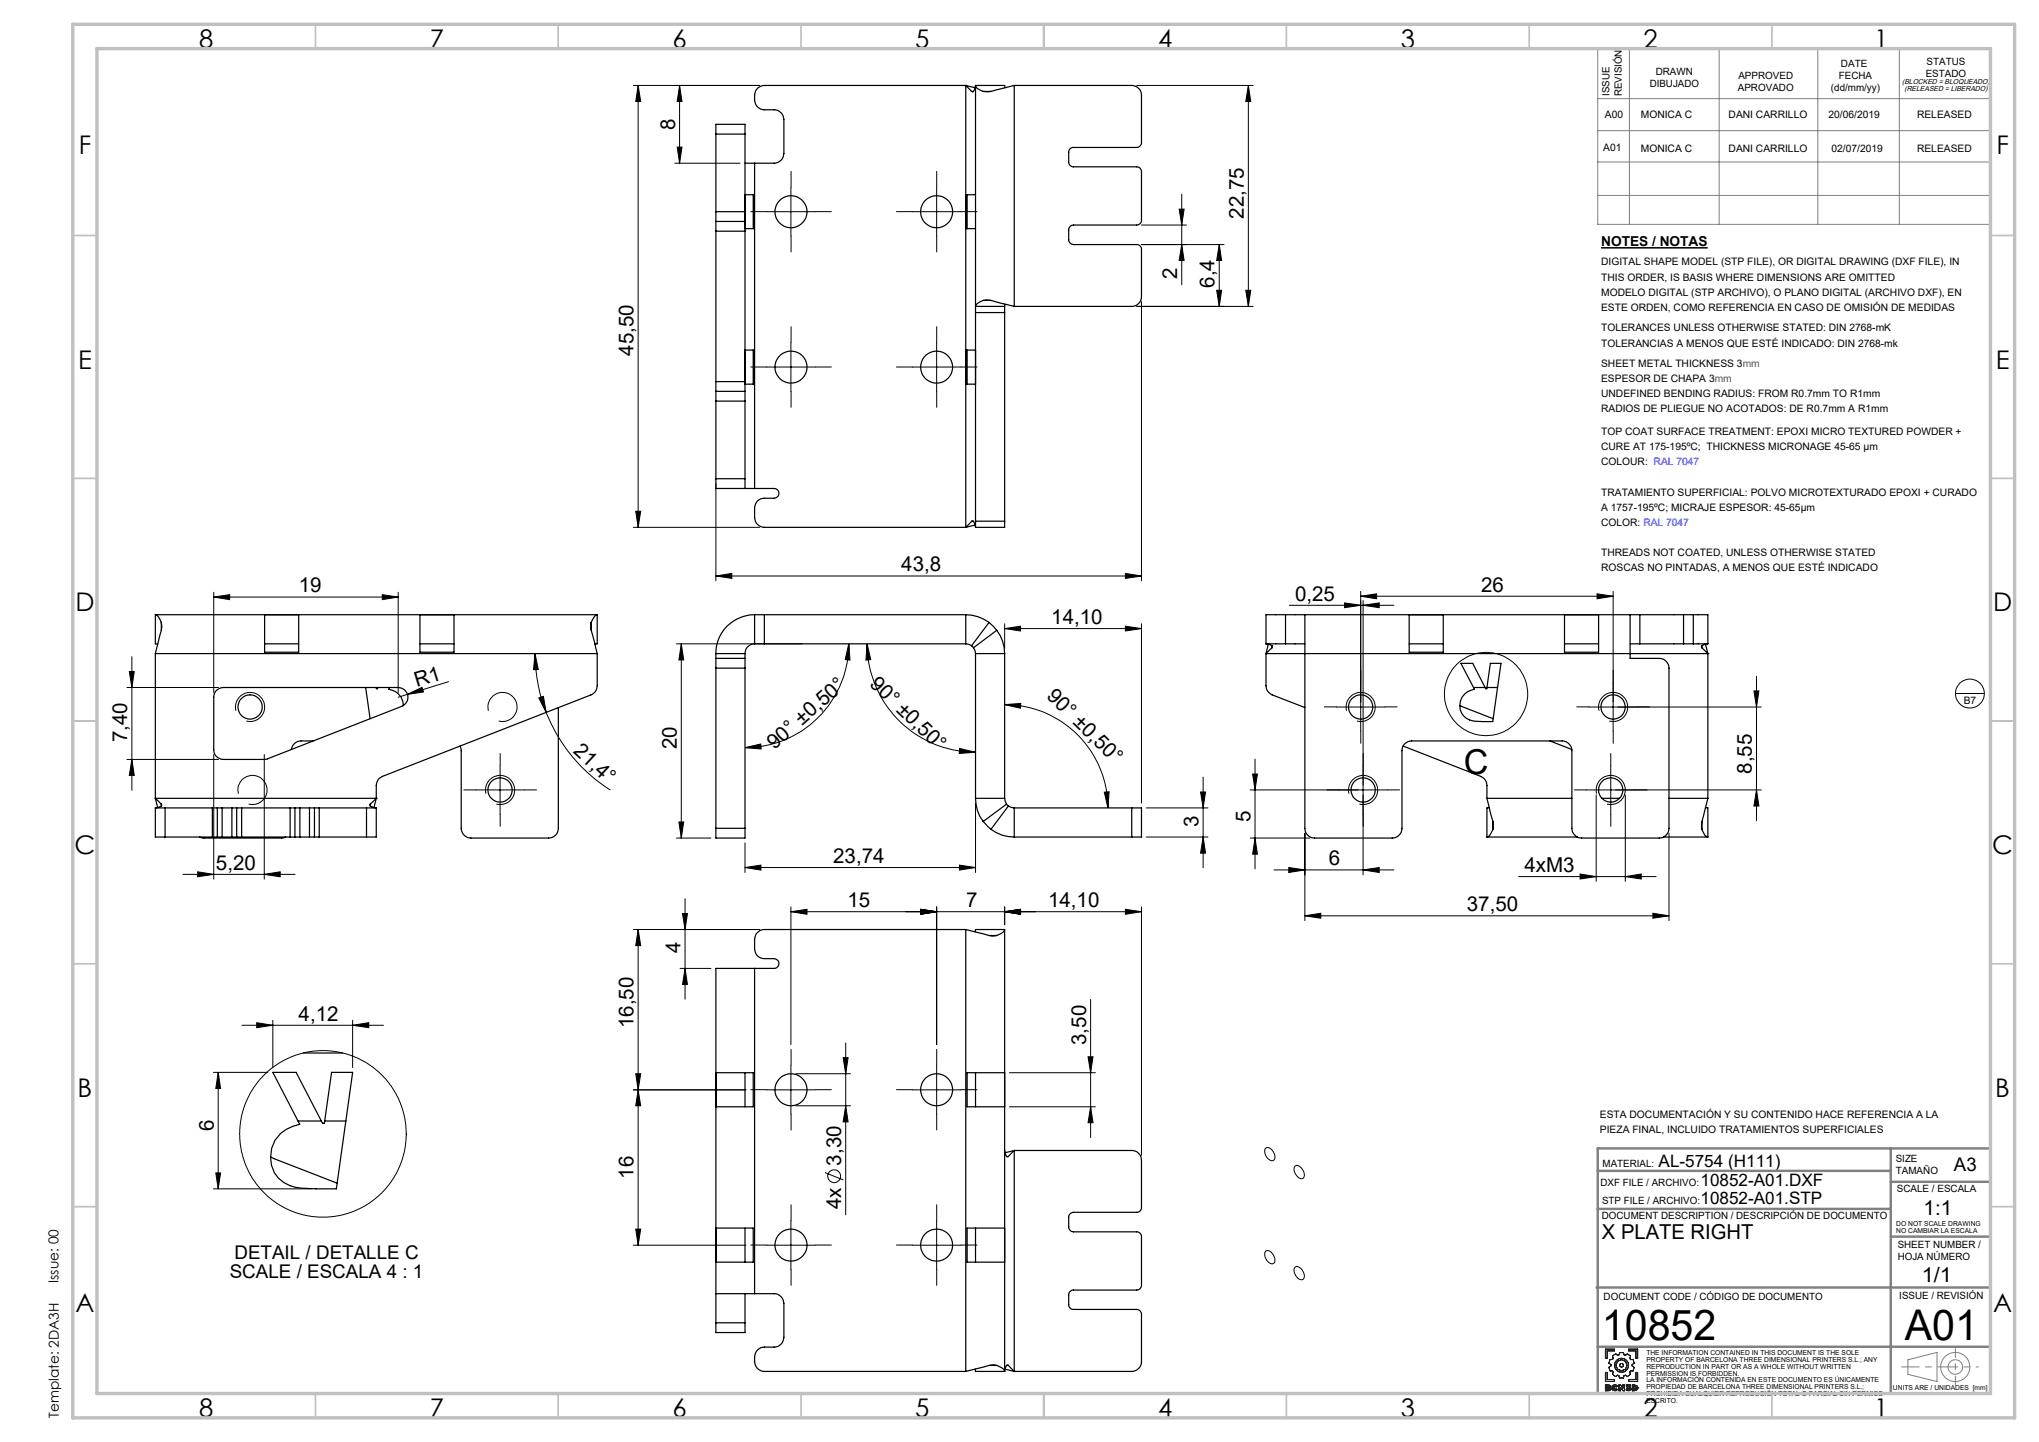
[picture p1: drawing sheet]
<svg xmlns="http://www.w3.org/2000/svg" width="420mm" height="297mm" viewBox="0 0 420 297" stroke-linecap="round" stroke-linejoin="round" font-family="sans-serif">
<path d="M329.8 51h22" fill="none" stroke="#000" stroke-width=".32"/>
<g fill="none" stroke="#000" stroke-width=".21">
<path d="M130.5 17.6h26M131.4 17.6v91M131.4 17.6l.6 3.3h-1zM140 17.6l.5 3.3h-1zM140 17.6v16M234.1 17.6h24M257.1 17.6v45.5M257.1 17.6l.5 3.3h-1zM139 33.6h13.4M139.5 30.3h1l-.5 3.3zM162.9 38.6v10M192.9 38.6v10"/>
<path d="M157.9 43.6h10M187.9 43.6h10M235.1 46.4h9.3M242.9 43.1h1l-.5 3.3zM243.4 50.4l.5 3.3h-1zM243.4 40v18.7M250.6 59.8h1l-.5 3.3zM251.1 50.4v12.7M251.1 50.4l.5 3.3h-1zM252.1 50.4h-17M256.6 59.8h1l-.5 3.3zM157.9 75.6h10"/>
<path d="M162.9 70.6v10M187.9 75.6h10M192.9 70.6v10M234.1 63.1h24M235.1 62.1v57.5M147.5 99.6v20M130.5 108.6h26M131 105.3h1l-.6 3.3zM147.5 118.6l3.2-.5v1zM147.5 118.6h87.6M231.8 118.1l3.3 .5-3.3 .5zM26.6 138.3h1.1l-.5 3.3z"/>
<path d="M27.2 135.3v27.5M44 123l3.3-.5v1zM44 122v20.6M44 123h38M78.7 122.5l3.3 .5-3.3 .5zM82 122v20.6M110.2 134.6l.7 3.3h-1zM110.2 134.6a34.6 34.6 0 0 0 2.3 12.1M139.3 132.6h25.9M140.3 132.6l.5 3.3h-1zM140.3 132.6v40M174.8 132.6l.3 3.4-1-.1z"/>
<path d="M174.8 132.6a21.4 21.4 0 0 1-21.3 21.4M178.6 132.6l.8 3.3-1 .1zM178.6 132.6a22.3 22.3 0 0 0 22.3 22.3M206.9 129.5l3.3-.5v1zM206.9 128.5v5.1M206.9 129.5h28.2M231.8 129l3.3 .5-3.3 .5zM235.1 128.5v36.9M265.6 124.7h21.5M277 124.2l3.3 .5-3.3 .5zM280.3 122.8l3.3-.5v1zM280.3 121.8v28.8"/>
<path d="M280.3 122.8h52M280.8 124.7l3.3-.5v1zM280.8 123.7v56.5M329 122.3l3.3 .5-3.3 .5zM332.3 121.8v28.8M361.8 139.3v29.7M26.1 141.6h18.9M26.1 156.4h18.9M27.2 156.4l.5 3.3h-1.1zM44 155.4v25.7M48.6 146.4a2.99 2.99 0 0 1 2.6-3.8 2.99 2.99 0 0 1 3.3 3.3 2.99 2.99 0 0 1-3.8 2.6M54.4 155.4v25.7"/>
<path d="M83.9 143l3-1.4 .3 .9zM83.9 143l-1.9 .6M92.4 140.4l-8.5 2.6M100.6 146.4a2.99 2.99 0 0 1 2.6-3.8 2.99 2.99 0 0 1 3.3 3.3 2.99 2.99 0 0 1-3.8 2.6M103 157.7v10M111 143.8l.9-.4 .6 3.3zM112.5 146.7a33.4 33.4 0 0 0 13.2 16M153.5 154l3.2-.8 .1 1.1zM197.7 154.2l3.2 .7-3.3 .3zM206.9 145.1l3.4-.2-.1 1zM206.9 145.1a21.3 21.3 0 0 1 21.3 21.3M258 159.4h1l-.5 3.3z"/>
<path d="M258.5 156.3v22.7M275.3 145.6h10M277.4 146.4a2.99 2.99 0 0 1 2.6-3.8 2.99 2.99 0 0 1 3.3 3.3 2.99 2.99 0 0 1-3.8 2.6M327.3 145.6h35.5M329.4 146.4a2.99 2.99 0 0 1 2.6-3.8 2.99 2.99 0 0 1 3.3 3.3 2.99 2.99 0 0 1-3.8 2.6M331.8 157.7v10M361.3 142.3h1l-.5 3.3zM402.8 142.8h5.9M40.7 179.6l3.3 .5-3.3 .5zM49.1 163.5a3 3 0 0 1 2.7-3.8 3 3 0 0 1 3.2 3.3 3 3 0 0 1-3.8 2.6M98 162.7h10M100.1 163.5a3 3 0 0 1 2.7-3.8 3 3 0 0 1 3.2 3.3 3 3 0 0 1-3.8 2.6"/>
<path d="M139.3 172.6h7.1M139.8 169.3h1l-.5 3.3zM153.5 178.7l3.2-.5v1zM153.5 173.6v6.1M153.5 178.7h47.4M197.6 178.2l3.3 .5-3.3 .5zM200.9 165.4v14.3M227.5 163.2l1-.1-.3 3.3zM236.1 166.4h12.7M236.1 172.4h12.7M247.3 163.1h1l-.5 3.3zM247.8 160.1v18.6"/>
<path d="M247.8 172.4l.5 3.3h-1zM257.5 172.6h12.3M258.5 172.6l.5 3.3h-1zM262.4 179.2h24.7M265.5 178.7l3.3 .5-3.3 .5zM268.8 171.6v18M277.9 163.5a3 3 0 0 1 2.7-3.8 3 3 0 0 1 3.2 3.3 3 3 0 0 1-3.8 2.6M280.8 179.2l3.3-.5v1zM285.8 162.7h-28.3M328.8 163.7v17.8M328.9 163.5a3 3 0 0 1 2.7-3.8 3 3 0 0 1 3.2 3.3 3 3 0 0 1-3.8 2.6M334.8 163.7v17.8"/>
<path d="M343.8 171.6v18M361.8 162.7l.5 3.3h-1zM362.8 162.7h-36M37.7 180.1h23.1M54.4 180.1l3.3-.5v1zM131.4 191.4l.6 3.4h-1zM131.4 191.4v65.1M140.1 199.5h6.3M140.6 188.2h1l-.5 3.2zM141.1 185.1v20.7M141.1 199.5l.5 3.3h-1zM156.5 191.4h-26"/>
<path d="M162.9 187.8l3.3-.5v1zM162.9 186.8v28.4M162.9 187.8h72.2M189.6 187.3l3.3 .5-3.3 .5zM192.9 186.8v28.4M206.9 187.8l3.3-.5v1zM206.9 186.8v3.7M231.8 187.3l3.3 .5-3.3 .5zM235.1 186.8v51.1M268.8 188.6l3.3-.5v1zM268.8 188.6h75M312.8 180.5h28.3"/>
<path d="M325.5 180l3.3 .5-3.3 .5zM334.8 180.5l3.3-.5v1zM340.5 188.1l3.3 .5-3.3 .5zM49.8 211.2h29.2M52.9 210.6l3.3 .6-3.3 .5zM56.2 210.1v9.8M72.6 211.2l3.4-.6v1.1zM72.6 210.1v9.8M162.9 219.5v9.9M173.7 217.8h1l-.5 3.4zM174.2 214.8v35.4M192.9 219.5v9.9"/>
<path d="M224.1 217.7h1l-.5 3.2zM224.6 205.8v28.5M44 220.9h11.2M44.9 220.9l.5 3.3h-1zM44.9 220.9v24M131 221.2h1l-.6 3.3zM131.4 224.5l.6 3.2h-1zM153.6 224.5h-23.1M157.9 224.5h10M163.9 221.2h11.3M163.9 227.7h11.3M174.2 227.7l.5 3.4h-1z"/>
<path d="M187.9 224.5h10M207.9 220.9h17.7M207.9 228h17.7M224.6 228l.5 3.2h-1zM260.7 236.5a1.44 1.44 0 0 1 1.8 1.2l.1 .3a.76 .76 0 0 1-.3 1 .76 .76 0 0 1-1-.3 1.79 1.79 0 0 1-.6-2.2zM44 244.9h20.1M44.4 241.6h1l-.5 3.3zM130.5 256.5h23.1M131 253.1h1l-.6 3.4zM157.9 256.5h10M162.9 251.5v9.9M169.9 241.5l3.8 1.5"/>
<path d="M187.9 256.5h10M192.9 251.5v9.9M260.7 257.7a1.58 1.58 0 0 1 1.9 1.4v.2a.75 .75 0 0 1-.3 1 .75 .75 0 0 1-1-.4 1.77 1.77 0 0 1-.6-2.2zM266.8 240.1a1.61 1.61 0 0 1 1.8 1.6 .75 .75 0 0 1-.3 1 .75 .75 0 0 1-1-.3 1.71 1.71 0 0 1-.5-2.3zM266.8 261a1.29 1.29 0 0 1 1.6 .9l.2 .5a.79 .79 0 0 1-.3 1.1 .79 .79 0 0 1-1.1-.4 1.58 1.58 0 0 1-.4-2.1z"/>
<circle cx="306.1" cy="143" r="8.6"/>
<circle cx="405.8" cy="142.9" r="2.97"/>
<circle cx="66.5" cy="233.6" r="17.1"/>
<circle cx="171.8" cy="242.3" r="1.32"/>
</g>
<g fill="none" stroke="#191924" stroke-width=".21">
<path d="M330.7 277.9h1.8v.3h-1.5v1.5h-.3zM332.1 279.3l.7-.5 .4 .3 .3-.1 .1-.4h.8l.1 .4 .3 .1 .4-.3 .7 .5-.2 .5 .2 .2h.5l.2 .8-.4 .3v.2l.4 .3-.2 .8h-.5l-.2 .2 .1 .5-.6 .4-.4-.3-.3 .1-.1 .5h-.8l-.2-.5-.2-.1-.4 .3-.7-.4 .2-.5-.2-.2h-.5l-.2-.8 .4-.3v-.2l-.4-.3 .2-.8h.5l.2-.2zM335.5 277.9h1.8v1.8h-.3v-1.5h-1.5zM330.7 282.7h.3v1.4h1.5v.4h-1.8zM331 285.5l.4 .1-.4 .1zM331 286l.4 .1-.4 .1zM331.3 285.3l.4 .2M331.3 285.3h.2l.2 .2M331.3 285.3h-.6v1.2l.9-.1 .2-.3M331.4 285.6h.1M331.4 286.1h.1M331.7 285.5l-.2 .3 .3 .3"/>
<path d="M331.7 285.5h.1M331.8 286.1h.1M332 285.9l.2 .3 .4 .3 .6-.3M332 285.9l.3 .5a.69 .69 0 0 0 .9-.2M332 285.9h.1M332.4 285.9l.1 .2 .4-.1M332.4 285.9h.1M332.9 285.7l-.2-.2-.3 .1v.3M332.9 285.7l-.4-.1-.1 .3M332.9 286l.3 .2M333.2 285.5l-.5-.3-.5 .2-.2 .5M333.2 285.5a.67 .67 0 0 0-1.1 0l-.1 .4"/>
<path d="M333.2 285.5l-.3 .2M333.5 285.3h.3l.5 .6v-.6h.3v1.2h-.3l-.5-.7v.7h-.3zM335.1 286l.3 .2 .2-.1-.2 .1zM335.1 286l-.2 .2M335.5 284.1h1.5v-1.4h.3v1.8h-1.8zM335.6 286.1l-.4-.2v-.2l.3-.2h-.5v-.2h.8v.2l-.2 .2 .3 .4M335.6 286.1h.1M335.9 286.1l-.2 .3-.3 .1-.5-.3M335.9 286.1l-.2 .3-.4 .1-.4-.3M335.9 286.1h.1M336.2 285.3l1 .2 .2 .4-.3 .4-.9 .2zM336.6 285.5l.3 .1v.5h-.3z"/>
<path d="M337 285.9h.1M337.4 285.9h.1"/>
<circle cx="334" cy="281.2" r="1.14"/>
<circle cx="334" cy="281.2" r=".39"/>
<circle cx="334" cy="281.2" r="1.45"/>
</g>
<g fill="none" stroke="#808080" stroke-width=".21">
<path d="M329.1 10h80.9v36.2h-80.9zM335.6 10v36.2M354.1 10v36.2M374.4 10v36.2M391.2 10v36.2M329.1 20.3h80.9M329.1 26.9h80.9M329.1 33.4h80.9M329.1 40.2h80.9M393 280.1l6-1.6v6l-6-1.4z"/>
<circle cx="402.7" cy="281.6" r="3"/>
<circle cx="402.8" cy="281.5" r="1.49"/>
</g>
<g fill="none" stroke="#000" stroke-width=".21" stroke-dasharray="15.2 1.3 1.3 1.3">
<path d="M162.9 38.6v-3.3M192.9 38.6v-3.3M157.9 43.6h-3.3M162.9 48.6v3.3M167.9 43.6h3.3M187.9 43.6h-3.3M192.9 48.6v3.3M197.9 43.6h3.3M157.9 75.6h-3.3M162.9 70.6v-3.3M167.9 75.6h3.3M187.9 75.6h-3.3"/>
<path d="M192.9 70.6v-3.3M197.9 75.6h3.3M162.9 80.6v3.3M192.9 80.6v3.3M103 157.7v-2.5M275.3 145.6h-2.5M280.3 140.6v-2.5M280.3 150.6v2.5M280.8 157.7v-2.5M285.3 145.6h2.5M327.3 145.6h-2.5M331.8 157.7v-2.5"/>
<path d="M332.3 140.6v-2.5M332.3 150.6v2.5M337.3 145.6h2.5M98 162.7h-2.5M103 167.7v2.5M108 162.7h2.5M275.8 162.7h-2.5M280.8 167.7v2.5M285.8 162.7h2.5M326.8 162.7h-2.5M331.8 167.7v2.5M336.8 162.7h2.5"/>
<path d="M162.9 219.4v-3.3M192.9 219.4v-3.3M157.9 224.4h-3.3M162.9 229.4v3.3M167.9 224.4h3.3M187.9 224.4h-3.3M192.9 229.4v3.3M197.9 224.4h3.3M157.9 256.4h-3.3M162.9 251.4v-3.3M167.9 256.4h3.3M187.9 256.4h-3.3"/>
<path d="M192.9 251.4v-3.3M197.9 256.4h3.3M162.9 261.4v3.3M192.9 261.4v3.3"/>
</g>
<path d="M391.7 281.5h11.1" fill="none" stroke="#808080" stroke-width=".21" stroke-dasharray="15.2 1.3 1.3 1.3" stroke-dashoffset="11.6"/>
<path d="M402.8 281.5h4.7" fill="none" stroke="#808080" stroke-width=".21" stroke-dasharray="15.2 1.3 1.3 1.3" stroke-dashoffset="14.8"/>
<path d="M402.8 277.8v7.4" fill="none" stroke="#808080" stroke-width=".21" stroke-dasharray="15.2 1.3 1.3 1.3" stroke-dashoffset="13.4"/>
<path d="M329.1 236.5h80.9v50.5h-80.9zM389.5 236.5v50.5M329.1 249h60.4M329.1 241.2h60.4M389.5 243.4h20.5M389.5 254.7h20.5M328.9 265.2h81.1M329.1 277.4h80.9" fill="none" stroke="#808080" stroke-width=".5"/>
<g fill="none" stroke="#c0c0c0" stroke-width=".35">
<path d="M65 5v5M115 5v5M165 5v5M215 5v5M265 5v5M315 5v5M365 5v5M15 48.5h5M410 48.5h5M15 98.5h5M410 98.5h5M15 148.5h5"/>
<path d="M410 148.5h5M15 198.5h5M410 198.5h5M15 248.5h5M410 248.5h5M65 287v5M115 287v5M165 287v5M215 287v5M265 287v5M315 287v5M365 287v5"/>
</g>
<path d="M15 5h400v287h-400zM20 10h390v277h-390z" fill="none" stroke="#c0c0c0" stroke-width=".7"/>
<g fill="#000">
<path d="M83.9 143l3-1.4 .3 .9z"/>
<path d="M257.1 17.6l.5 3.3h-1zM256.6 59.8h1l-.5 3.3zM131.4 17.6l.6 3.3h-1zM131 105.3h1l-.6 3.3zM140 17.6l.5 3.3h-1zM139.5 30.3h1l-.5 3.3zM247.3 163.1h1l-.5 3.3zM247.8 172.4l.5 3.3h-1zM140.6 188.2h1l-.5 3.2zM141.1 199.5l.5 3.3h-1zM173.7 217.8h1l-.5 3.4zM174.2 227.7l.5 3.4h-1zM131.4 224.5l.6 3.2h-1zM131 253.1h1l-.6 3.4zM361.3 142.3h1l-.5 3.3zM361.8 162.7l.5 3.3h-1z"/>
<path d="M243.4 50.4l.5 3.3h-1zM242.9 43.1h1l-.5 3.3zM131 221.2h1l-.6 3.3zM131.4 191.4l.6 3.4h-1z"/>
<path d="M250.6 59.8h1l-.5 3.3zM251.1 50.4l.5 3.3h-1z"/>
<path d="M147.5 118.6l3.2-.5v1zM231.8 118.1l3.3 .5-3.3 .5z"/>
<path d="M44 123l3.3-.5v1zM78.7 122.5l3.3 .5-3.3 .5zM40.7 179.6l3.3 .5-3.3 .5zM54.4 180.1l3.3-.5v1z"/>
<path d="M110.2 134.6l.7 3.3h-1zM111 143.8l.9-.4 .6 3.3z"/>
<path d="M140.3 132.6l.5 3.3h-1zM139.8 169.3h1l-.5 3.3zM258 159.4h1l-.5 3.3zM258.5 172.6l.5 3.3h-1zM44.9 220.9l.5 3.3h-1zM44.4 241.6h1l-.5 3.3z"/>
<path d="M178.6 132.6l.8 3.3-1 .1zM197.7 154.2l3.2 .7-3.3 .3z"/>
<path d="M206.9 129.5l3.3-.5v1zM231.8 129l3.3 .5-3.3 .5z"/>
<path d="M26.6 138.3h1.1l-.5 3.3zM27.2 156.4l.5 3.3h-1.1z"/>
<path d="M153.5 154l3.2-.8 .1 1.1zM174.8 132.6l.3 3.4-1-.1z"/>
<path d="M153.5 178.7l3.2-.5v1zM197.6 178.2l3.3 .5-3.3 .5zM280.3 122.8l3.3-.5v1zM329 122.3l3.3 .5-3.3 .5zM52.9 210.6l3.3 .6-3.3 .5zM72.6 211.2l3.4-.6v1.1z"/>
<path d="M227.5 163.2l1-.1-.3 3.3zM206.9 145.1l3.4-.2-.1 1z"/>
<path d="M265.5 178.7l3.3 .5-3.3 .5zM280.8 179.2l3.3-.5v1zM268.8 188.6l3.3-.5v1zM340.5 188.1l3.3 .5-3.3 .5z"/>
<path d="M162.9 187.8l3.3-.5v1zM189.6 187.3l3.3 .5-3.3 .5zM189.6 187.3l3.3 .5-3.3 .5zM206.9 187.8l3.3-.5v1zM206.9 187.8l3.3-.5v1zM231.8 187.3l3.3 .5-3.3 .5zM325.5 180l3.3 .5-3.3 .5zM334.8 180.5l3.3-.5v1zM277 124.2l3.3 .5-3.3 .5zM280.8 124.7l3.3-.5v1z"/>
<path d="M224.1 217.7h1l-.5 3.2zM224.6 228l.5 3.2h-1z"/>
</g>
<g fill="none" stroke="#000" stroke-width=".25">
<path d="M198.9 17.6l1.9 .5M198.9 17.6l1.2 1.2M198.9 17.6h-41.5a2.05 2.05 0 0 0-2 2 2.32 2.32 0 0 0 1.7 3h2.4a2.05 2.05 0 0 1 2 2v7a2.05 2.05 0 0 1-2 2h-4.1M198.9 17.6v91M198.9 17.6h.1M200.1 18.8h.3M200.9 17.6a1.9 1.9 0 0 0 1.6 1.2M200.9 17.6a1.29 1.29 0 0 1-.5 1.3l-.3-.1M200.9 17.6v45.5M200.9 17.6h6l.1 .5M202.5 18.8h1.5M208.9 17.6l-4.8 1.2h-1.6"/>
<path d="M208.9 17.6h24.2a2.05 2.05 0 0 1 2 2v9.7a1.02 1.02 0 0 1-1 1.1h-13a.96 .96 0 0 0-1 1v2a.96 .96 0 0 0 1 1h13a.96 .96 0 0 1 1 .9v10.1a.96 .96 0 0 1-1 1h-13a1.02 1.02 0 0 0-1 1v2a1.02 1.02 0 0 0 1 1h13a.96 .96 0 0 1 1 1v9.7a2.05 2.05 0 0 1-2 2h-24.2M208.9 17.6v45.5M147.5 27.6v-2h6v2M147.5 27.6v16M147.5 27.6h6M153.5 27.6v19.5h1.9v-7h-1.9M153.5 33.6h1.9M155.4 33.6v67M147.5 43.6v2M147.5 43.6h6v2M147.5 45.6v2M147.5 47.6v31"/>
<path d="M147.5 45.6h6M147.5 47.6h6M153.5 45.6v2M153.5 47.6v31.5h1.9v-7h-1.9M155.2 40.1v7M199.2 40.1v7M200.9 40.1h-1.9v7h1.9M147.5 78.6v2M147.5 78.6h6v2M155.2 72.1v7M199.2 72.1v7M200.9 63.1v1.3"/>
<path d="M200.9 72.1h-1.9v7h1.9M200.9 64.4v42.9M200.9 63.1h6M200.9 64.4h6M202.5 61.9h1.6l4.8 1.2M202.5 61.9a2.06 2.06 0 0 0-1.6 1.2M202.5 61.9h1.5M206.9 63.1v1.3M206.9 64.4v42.9M207 62.6l-.1 .5M147.5 80.6v2M147.5 98.6v2h6"/>
<path d="M147.5 82.6h6M147.5 80.6h6M147.5 98.6h6M147.5 82.6v16M153.5 80.6v2M153.5 98.6v2M153.5 82.6v16M153.5 100.6h1.9M155.4 100.6h4.1a1.01 1.01 0 0 1 .9 1 1.01 1.01 0 0 1-.9 1h-2.1a1.99 1.99 0 0 0-2 2v2a2.05 2.05 0 0 0 2 2h41.5M198.9 108.6h.1M200.1 107.4l.2-.1 .2 .1 .3 .6 .1 .6M200.1 107.4l-1.2 1.2"/>
<path d="M200.1 107.4h.3M200.8 108.2l-1.9 .4M200.9 107.3v1.3M200.9 107.3h6M206.9 107.3v1.3h-6M32 126.6a2.07 2.07 0 0 1 1.2 1.6M32 126.6h91M32 134.6h91M32 126.6v6l.5 .1M32 134.6v29.8M33.2 128.2l.1 .9-.1 .7-1.2 4.8M33.2 128.2v1.5"/>
<path d="M54.5 126.6v7.7h7v-7.7M54.5 132.6h7M86.5 126.6v7.7h7v-7.7M86.5 132.6h7M121.8 128.2l-.1 .6 .1 1 1.2 4.8M121.8 128.2v1.5M123 134.6v6.6a2.04 2.04 0 0 1-1.3 1.9l-42.9 16.8a2.04 2.04 0 0 0-1.3 1.9v2.6M123 126.6a2.28 2.28 0 0 0-1.2 1.6M123 126.6v6l-.4 .1M147.5 135.6v2M147.5 134.6v1M147.5 137.6v33"/>
<path d="M147.5 134.6h6M147.5 137.6h6M147.5 135.6h6M153.5 135.6v2M153.5 134.6v1M153.5 137.6v33M155.4 132.6h2M155.4 126.6h2M155.4 126.6a7.9 7.9 0 0 0-7.9 8M155.4 132.6a1.99 1.99 0 0 0-1.9 2M155.4 126.6v6M157.4 132.6h41.5"/>
<path d="M157.4 126.6v6M157.4 126.6h41.5M198.9 126.6a8.3 8.3 0 0 1 4.8 1.6M198.9 132.6l1.2 .4M198.9 126.6v6M200.1 133l.4 .4M200.5 133.4l.3 .6 .1 .6M200.9 134.6v29.8M200.9 134.6h6M203.7 128.2l1.6 1.6M203.7 128.2l-3.6 4.8M205.3 129.8a8 8 0 0 1 1.6 4.8"/>
<path d="M205.3 129.8l-4.8 3.6M206.9 134.6v29.8M260.8 132.6h4M260.8 132.6l1.2 .4 .1 .2-.1 .2M260.8 134.6v6.6a2.04 2.04 0 0 0 1.2 1.9l6.8 2.6M260.8 134.6h.1M260.8 134.6h91M261.2 132.7l-.4 1.9M262 133.4l-1.2 1.2M262 133.1v.3M264.8 126.6h-4v6M264.8 126.6h4"/>
<path d="M264.8 132.6h4M264.8 126.6v6M268.8 126.6v44a2.05 2.05 0 0 0 2 2h16a2.05 2.05 0 0 0 2-2v-16a1.99 1.99 0 0 1 2-2h31a2.05 2.05 0 0 1 2 2v16a2.05 2.05 0 0 0 2 2h16a2.05 2.05 0 0 0 2-2v-33a2.05 2.05 0 0 0-2-2h-6v-9M268.8 126.6h67M290.3 126.6v7.7h7v-7.7M290.3 132.6h7M300.9 136.6h2.5l2.6 5.2h.2l.8-5.2h2.2l-1.7 12h-2.1a4.3 4.3 0 0 1-4.3-1.7 3.4 3.4 0 0 1 2.6-4.9zM322.3 126.6v7.7h7v-7.7M322.3 132.6h7M335.8 126.6h2M335.8 132.6h2M337.8 126.6h9"/>
<path d="M337.8 132.6h9M337.8 126.6v6M346.8 126.6h2M346.8 132.6h2M346.8 126.6v6M348.8 126.6h3v6M348.8 132.6h3M348.8 126.6v6M350.6 133.4l1.2 1.2M350.6 133.1v.3M351.3 132.7l.5 1.9M351.8 134.6h.1"/>
<path d="M351.8 132.6l-1.2 .4-.2 .2 .2 .2M351.8 134.6v29.8M44.6 142.2l.7-.4 .7-.2h36a2.01 2.01 0 0 1 2 1.6 2.01 2.01 0 0 1-1.2 2.3l-27.8 10.8-9 .1a1.99 1.99 0 0 1-2-2v-10.8a1.91 1.91 0 0 1 .6-1.4zM64.5 152.6h-2.5a2.09 2.09 0 0 0-2 1.8M75.3 141.6l.9 6.4M77.5 141.6v.2h.3l.1-.2M80.3 141.6l-.2 .4a3.4 3.4 0 0 1 3 3.3M115 145.7v24.9a1.99 1.99 0 0 1-2 2h-16a2.05 2.05 0 0 1-2-2v-16l-.2-.9M289 153.7l16 6.2a2.04 2.04 0 0 1 1.3 1.9v2.6M300.7 145.3l6.9 2.7M303.5 141.6h2.4M306.3 141.6h2.2"/>
<path d="M319.3 152.6l4.5 1.8M32 166.4v6h2M32 166.4h2M32 164.4l.5 1.9M32 164.4l1.2 1.2M32 164.4h45.5M32 164.4h.1M33.2 165.6l.1 .3a1.5 1.5 0 0 1-1.3 .5M33.2 165.6v.3M34 166.4h9.7M34 172.4h9.7M34 166.4v6"/>
<path d="M41.1 172.4l.9 .2h16l.9-.2M43.7 172.4h1.1M43.7 166.4h1.1M43.7 166.4v6M44.8 172.4h1M44.8 166.4h1M44.8 166.4v6M45.8 166.4h2M45.8 172.4h2M45.8 166.4v6M47.8 172.4h1M47.8 166.4h1"/>
<path d="M47.8 166.4v6M48.8 172.4h1M48.8 166.4h1M48.8 166.4v6M49.8 166.4h10M49.8 172.4h10M49.8 166.4v6M59.8 172.4h.9M59.8 166.4h.9M59.8 166.4v6M60.7 172.4h1.1M60.7 166.4h1.1"/>
<path d="M60.7 166.4v6M61.8 166.4h1.9M61.8 172.4h1.9M61.8 166.4v6M63.7 172.4h1.1M63.7 166.4h1.1M63.7 166.4v6M64.8 172.4h1M64.8 166.4h1M64.8 166.4v6M65.8 166.4h9.7M65.8 172.4h9.7"/>
<path d="M65.8 166.4v6M75.5 166.4h2M75.5 166.4v6M76.3 165.6v.4l1.2 .4M76.3 165.6v.3M77.5 164.4h.1M77.5 166.4v6h-2M77.5 164.4l-.5 1.9M77.5 164.4l-1.2 1.2M147.5 170.6v2h6v-2M147.5 170.6h6M200.9 164.4a7.6 7.6 0 0 0 1.6 4.8"/>
<path d="M200.9 164.4h6M202.5 169.2l1.6 1.6M204.1 170.8a7.8 7.8 0 0 0 4.8 1.6M206.9 164.4l.4 1.2M207.3 165.6l.4 .4M207.3 165.6l-4.8 3.6M207.7 166l1.2 .4M207.7 166l-3.6 4.8M208.9 166.4v6M208.9 166.4h24.2M208.9 172.4h24.2M233.1 166.4h2v6h-2"/>
<path d="M233.1 166.4v6M306.3 164.4l1.2 4.8v1.6M306.3 164.4h17.5M306.3 172.4h18.6M306.7 166.3l-.4 .1v6M307.5 170.8a2.06 2.06 0 0 1-1.2 1.6M307.5 169.3v1.5M330 164.4h3.6M342.7 172.4h9.1M343.8 164.4h8M350.6 170.8l.6 1.2 .6 .4M350.6 169.3v1.5"/>
<path d="M351.3 166.3l.5 .1v6M351.8 164.4l-1.2 4.8v1.6M155.4 199.5h-7.9v72.9M155.4 199.5v66.9M198.9 191.4h-41.5a2.05 2.05 0 0 0-2 2.1v2a1.99 1.99 0 0 0 2 1.9h2.1a1.01 1.01 0 0 1 .9 1.1 1.01 1.01 0 0 1-.9 1h-4.1M198.9 191.4l4.8 1.3 .8 .1 .8-.1M198.9 191.4v91.1M203.8 192.7h1.5M206.9 191.4a2.05 2.05 0 0 1-1.6 1.3M206.9 191.4v91.1M206.9 191.4h-6l-.1 .5M62.5 216.9h8.1"/>
<path d="M55.7 238.3l13.8 5.4M56.2 220.9h4.8l5.4 10.4h.4l1.5-10.4h4.3l-3.3 24h-4.2a9.9 9.9 0 0 1-7.7-2.2 6.6 6.6 0 0 1 2.9-10.7l1.4-.4zM61.4 230.9h4.8M66.9 230.9h4.4M147.5 220.9h7.7v7.1h-7.7M153.5 220.9v7.1M200.9 220.9v7.1M206.9 220.9h-7.7v7.1h7.7M206.9 237l.4 1.2h.4M207.4 238.2h.3M208.9 237l-1.9 .4M208.9 237l-1.2 1.2"/>
<path d="M208.9 237h24.2a2.05 2.05 0 0 1 2 2v9.7a.96 .96 0 0 1-1 1h-13a1.02 1.02 0 0 0-1 1v2a1.02 1.02 0 0 0 1 1h13a.96 .96 0 0 1 1 1v10a.96 .96 0 0 1-1 1h-13a.96 .96 0 0 0-1 1v2a.96 .96 0 0 0 1 1h13a1.02 1.02 0 0 1 1 1v9.8a2.05 2.05 0 0 1-2 2h-24.2M208.9 237v45.5M208.9 237h.1M147.5 252.9h7.7v7.1h-7.7M153.5 252.9v7.1M200.9 252.9v7.1M206.9 252.9h-7.7v7.1h7.7M147.5 266.4h7.9M147.5 272.4v2.1h6v-2.1M147.5 272.4h6M153.5 266.4v6M155.4 266.4h4.1a2.05 2.05 0 0 1 2 2.1v6.9a2.05 2.05 0 0 1-2 2.1h-2.1a2.05 2.05 0 0 0-2 2 2.31 2.31 0 0 0 2 3h41.5"/>
<path d="M200.8 282l.1 .5h6M203.8 281.2h1.5M205.3 281.2l-.6-.1-1 .1-4.8 1.3M205.3 281.2a2.05 2.05 0 0 1 1.6 1.3M207 282l1.9 .5M207.4 281.2h.3M207.7 281.2h-.4l-.4 1.3M207.7 281.2l1.2 1.3M208.9 282.5h.1"/>
<circle cx="162.9" cy="43.6" r="3.3"/>
<circle cx="192.9" cy="43.6" r="3.3"/>
<circle cx="162.9" cy="75.6" r="3.3"/>
<circle cx="192.9" cy="75.6" r="3.3"/>
<circle cx="51.5" cy="145.6" r="2.49"/>
<circle cx="280.3" cy="145.6" r="2.5"/>
<circle cx="332.3" cy="145.6" r="2.5"/>
<circle cx="103" cy="162.7" r="2.51"/>
<circle cx="280.8" cy="162.7" r="2.5"/>
<circle cx="331.8" cy="162.7" r="2.49"/>
<circle cx="162.9" cy="224.5" r="3.3"/>
<circle cx="192.9" cy="224.5" r="3.3"/>
<circle cx="162.9" cy="256.4" r="3.3"/>
<circle cx="192.9" cy="256.4" r="3.3"/>
</g>
<g font-size="8.7">
<text x="330" y="275.9">10852</text>
<text x="392.3" y="275.9">A01</text>
</g>
<text font-size="7.1" x="301.5" y="159.5">C</text>
<g font-size="5.3">
<text x="41" y="9.9">8</text>
<text x="88.5" y="9.9">7</text>
<text x="138.5" y="9.9">6</text>
<text x="188.5" y="9.9">5</text>
<text x="238.5" y="9.9">4</text>
<text x="288.5" y="9.9">3</text>
<text x="338.5" y="9.9">2</text>
<text x="386" y="9.9">1</text>
<text x="16.2" y="31.7">F</text>
<text x="411.2" y="31.7">F</text>
<text x="16.1" y="75.9">E</text>
<text x="411.1" y="75.9">E</text>
<text x="15.5" y="125.9">D</text>
<text x="410.5" y="125.9">D</text>
<text x="15.4" y="175.9">C</text>
<text x="410.4" y="175.9">C</text>
<text x="16" y="225.9">B</text>
<text x="411" y="225.9">B</text>
<text x="15.5" y="270.2">A</text>
<text x="410.5" y="270.2">A</text>
<text x="41" y="291.9">8</text>
<text x="88.5" y="291.9">7</text>
<text x="138.5" y="291.9">6</text>
<text x="188.5" y="291.9">5</text>
<text x="238.5" y="291.9">4</text>
<text x="288.5" y="291.9">3</text>
<text x="338.5" y="291.9">2</text>
<text x="386" y="291.9">1</text>
</g>
<g font-size="4.2">
<text x="139.1" y="26.9" transform="rotate(-90 139.1 26.9)">8</text>
<text x="256.2" y="45.1" transform="rotate(-90 256.2 45.1)">22,75</text>
<text x="242.5" y="57.5" transform="rotate(-90 242.5 57.5)">2</text>
<text x="250.2" y="59.2" transform="rotate(-90 250.2 59.2)">6,4</text>
<text x="130.5" y="73.3" transform="rotate(-90 130.5 73.3)">45,50</text>
<text x="185.6" y="117.7">43,8</text>
<text x="61.5" y="122">19</text>
<text x="266.8" y="123.7">0,25</text>
<text x="305.1" y="121.8">26</text>
<text x="216.5" y="128.5">14,10</text>
<text x="85.9" y="141.5" transform="rotate(-17 85.9 141.5)">R1</text>
<text x="179" y="141.1" transform="rotate(44 179 141.1)">90° ±0,50°</text>
<text x="215.4" y="143.6" transform="rotate(44 215.4 143.6)">90° ±0,50°</text>
<text x="26.2" y="152.9" transform="rotate(-90 26.2 152.9)">7,40</text>
<text x="117.9" y="155" transform="rotate(43 117.9 155)">21,4°</text>
<text x="139.4" y="154.3" transform="rotate(-90 139.4 154.3)">20</text>
<text x="159.5" y="154.5" transform="rotate(-41 159.5 154.5)">90° ±0,50°</text>
<text x="360.9" y="159.3" transform="rotate(-90 360.9 159.3)">8,55</text>
<text x="246.9" y="170.3" transform="rotate(-90 246.9 170.3)">3</text>
<text x="257.6" y="169.4" transform="rotate(-90 257.6 169.4)">5</text>
<text x="44.5" y="179.1">5,20</text>
<text x="171.6" y="177.7">23,74</text>
<text x="273.7" y="178.2">6</text>
<text x="314" y="179.6">4xM3</text>
<text x="174.6" y="186.8">15</text>
<text x="199" y="186.8">7</text>
<text x="215.9" y="186.8">14,10</text>
<text x="302.1" y="187.6">37,50</text>
<text x="140.2" y="196.3" transform="rotate(-90 140.2 196.3)">4</text>
<text x="61.5" y="210.2">4,12</text>
<text x="130.5" y="211.8" transform="rotate(-90 130.5 211.8)">16,50</text>
<text x="223.7" y="215.2" transform="rotate(-90 223.7 215.2)">3,50</text>
<text x="44" y="233" transform="rotate(-90 44 233)">6</text>
<text x="130.5" y="242.8" transform="rotate(-90 130.5 242.8)">16</text>
<text x="173.3" y="240.1" transform="rotate(-90 173.3 240.1)">3,30</text>
<text x="173.3" y="249" transform="rotate(-90 173.3 249)">4x</text>
<text x="396.2" y="250.3">1:1</text>
<text x="330" y="255.2">X PLATE RIGHT</text>
<text x="395.8" y="264">1/1</text>
</g>
<g font-size="3.9">
<text x="402.5" y="241.1">A3</text>
<text x="47.3" y="263.1">SCALE / ESCALA 4 : 1</text>
<text x="48.3" y="259.2">DETAIL / DETALLE C</text>
</g>
<g font-size="3.5">
<text x="341.7" y="240.4">AL-5754 (H111)</text>
<text x="350.3" y="244.3">10852-A01.DXF</text>
<text x="350.3" y="247.9">10852-A01.STP</text>
</g>
<g font-size="2.8">
<text x="329.8" y="50.7">NOTES / NOTAS</text>
<text x="12.1" y="264.2" transform="rotate(-90 12.1 264.2)">Issue: 00</text>
<text x="12.2" y="292" transform="rotate(-90 12.2 292)">Template: 2DA3H</text>
</g>
<g font-size="2.1">
<text x="339.8" y="17.9">DIBUJADO</text>
<text x="341.1" y="15.4">DRAWN</text>
<text x="358.1" y="16.3">APPROVED</text>
<text x="378.8" y="16.3">FECHA</text>
<text x="379.2" y="13.8">DATE</text>
<text x="396.7" y="15.8">ESTADO</text>
<text x="396.8" y="13.3">STATUS</text>
<text x="331.5" y="19.8" transform="rotate(-90 331.5 19.8)">ISSUE</text>
<text x="334" y="19.8" transform="rotate(-90 334 19.8)">REVISIÓN</text>
<text x="357.9" y="18.8">APROVADO</text>
<text x="377.1" y="18.8">(dd/mm/yy)</text>
<text x="330.6" y="24.3">A00</text>
<text x="338" y="24.3">MONICA C</text>
<text x="356.1" y="24.3">DANI CARRILLO</text>
<text x="376.6" y="24.3">20/06/2019</text>
<text x="394.9" y="24.3">RELEASED</text>
<text x="330.2" y="31.1">A01</text>
<text x="338" y="31.4">MONICA C</text>
<text x="356.1" y="31.4">DANI CARRILLO</text>
<text x="377.3" y="31.4">02/07/2019</text>
<text x="394.9" y="31.4">RELEASED</text>
<text x="329.8" y="54.7">DIGITAL SHAPE MODEL (STP FILE), OR DIGITAL DRAWING (DXF FILE), IN</text>
<text x="329.8" y="57.8">THIS ORDER, IS BASIS WHERE DIMENSIONS ARE OMITTED</text>
<text x="329.8" y="60.9">MODELO DIGITAL (STP ARCHIVO), O PLANO DIGITAL (ARCHIVO DXF), EN</text>
<text x="329.8" y="64">ESTE ORDEN, COMO REFERENCIA EN CASO DE OMISIÓN DE MEDIDAS</text>
<text x="329.8" y="68.3">TOLERANCES UNLESS OTHERWISE STATED: DIN 2768-mK</text>
<text x="329.8" y="71.4">TOLERANCIAS A MENOS QUE ESTÉ INDICADO: DIN 2768-mk</text>
<text x="329.8" y="75.6">SHEET METAL THICKNESS 3mm</text>
<text x="329.8" y="78.7">ESPESOR DE CHAPA 3mm</text>
<text x="329.8" y="81.8">UNDEFINED BENDING RADIUS: FROM R0.7mm TO R1mm</text>
<text x="329.8" y="85">RADIOS DE PLIEGUE NO ACOTADOS: DE R0.7mm A R1mm</text>
<text x="329.8" y="89.6">TOP COAT SURFACE TREATMENT: EPOXI MICRO TEXTURED POWDER +</text>
<text x="329.8" y="92.7">CURE AT 175-195ºC; THICKNESS MICRONAGE 45-65 µm</text>
<text x="329.8" y="95.8">COLOUR: RAL 7047</text>
<text x="329.8" y="102.1">TRATAMIENTO SUPERFICIAL: POLVO MICROTEXTURADO EPOXI + CURADO</text>
<text x="329.8" y="105.2">A 1757-195ºC; MICRAJE ESPESOR: 45-65µm</text>
<text x="329.8" y="108.3">COLOR: RAL 7047</text>
<text x="329.8" y="114.5">THREADS NOT COATED, UNLESS OTHERWISE STATED</text>
<text x="329.8" y="117.6">ROSCAS NO PINTADAS, A MENOS QUE ESTÉ INDICADO</text>
<text x="404.5" y="145">B7</text>
<text x="329.5" y="230.3">ESTA DOCUMENTACIÓN Y SU CONTENIDO HACE REFERENCIA A LA</text>
<text x="329.5" y="233.4">PIEZA FINAL, INCLUIDO TRATAMIENTOS SUPERFICIALES</text>
<text x="390.5" y="239.4">SIZE</text>
<text x="329.7" y="244.3">DXF FILE / ARCHIVO:</text>
<text x="330.1" y="240.4">MATERIAL:</text>
<text x="390.5" y="241.9">TAMAÑO</text>
<text x="390.7" y="245.6">SCALE / ESCALA</text>
<text x="330" y="251">DOCUMENT DESCRIPTION / DESCRIPCIÓN DE DOCUMENTO</text>
<text x="330" y="247.9">STP FILE / ARCHIVO:</text>
<text x="390.9" y="257.1">SHEET NUMBER /</text>
<text x="390.9" y="259.6">HOJA NÚMERO</text>
<text x="330.3" y="267.7">DOCUMENT CODE / CÓDIGO DE DOCUMENTO</text>
<text x="391.2" y="267.5">ISSUE / REVISIÓN</text>
</g>
<g font-size="1.5">
<text x="391.8" y="17.4">(BLOCKED = BLOQUEADO)</text>
<text x="392.3" y="18.8">(RELEASED = LIBERADO)</text>
</g>
<g font-size="1.4">
<text x="390.6" y="252.5">DO NOT SCALE DRAWING</text>
<text x="390.6" y="253.9">NO CAMBIAR LA ESCALA</text>
<text x="339.1" y="279.1">THE INFORMATION CONTAINED IN THIS DOCUMENT IS THE SOLE</text>
<text x="339.1" y="280.5">PROPERTY OF BARCELONA THREE DIMENSIONAL PRINTERS S.L.; ANY</text>
<text x="339.1" y="281.9">REPRODUCTION IN PART OR AS A WHOLE WITHOUT WRITTEN</text>
<text x="339.1" y="283.3">PERMISSION IS FORBIDDEN.</text>
<text x="339.1" y="284.7">LA INFORMACIÓN CONTENIDA EN ESTE DOCUMENTO ES ÚNICAMENTE</text>
<text x="339.1" y="286.1">PROPIEDAD DE BARCELONA THREE DIMENSIONAL PRINTERS S.L.;</text>
<text x="339.1" y="287.6">PROHIBIDA CUALQUIER REPRODUCIÓN TOTAL O PARCIAL SIN PERMISO</text>
<text x="389.9" y="286.3">UNITS ARE / UNIDADES [mm]</text>
<text x="339.1" y="289">ESCRITO.</text>
</g>
</svg>
